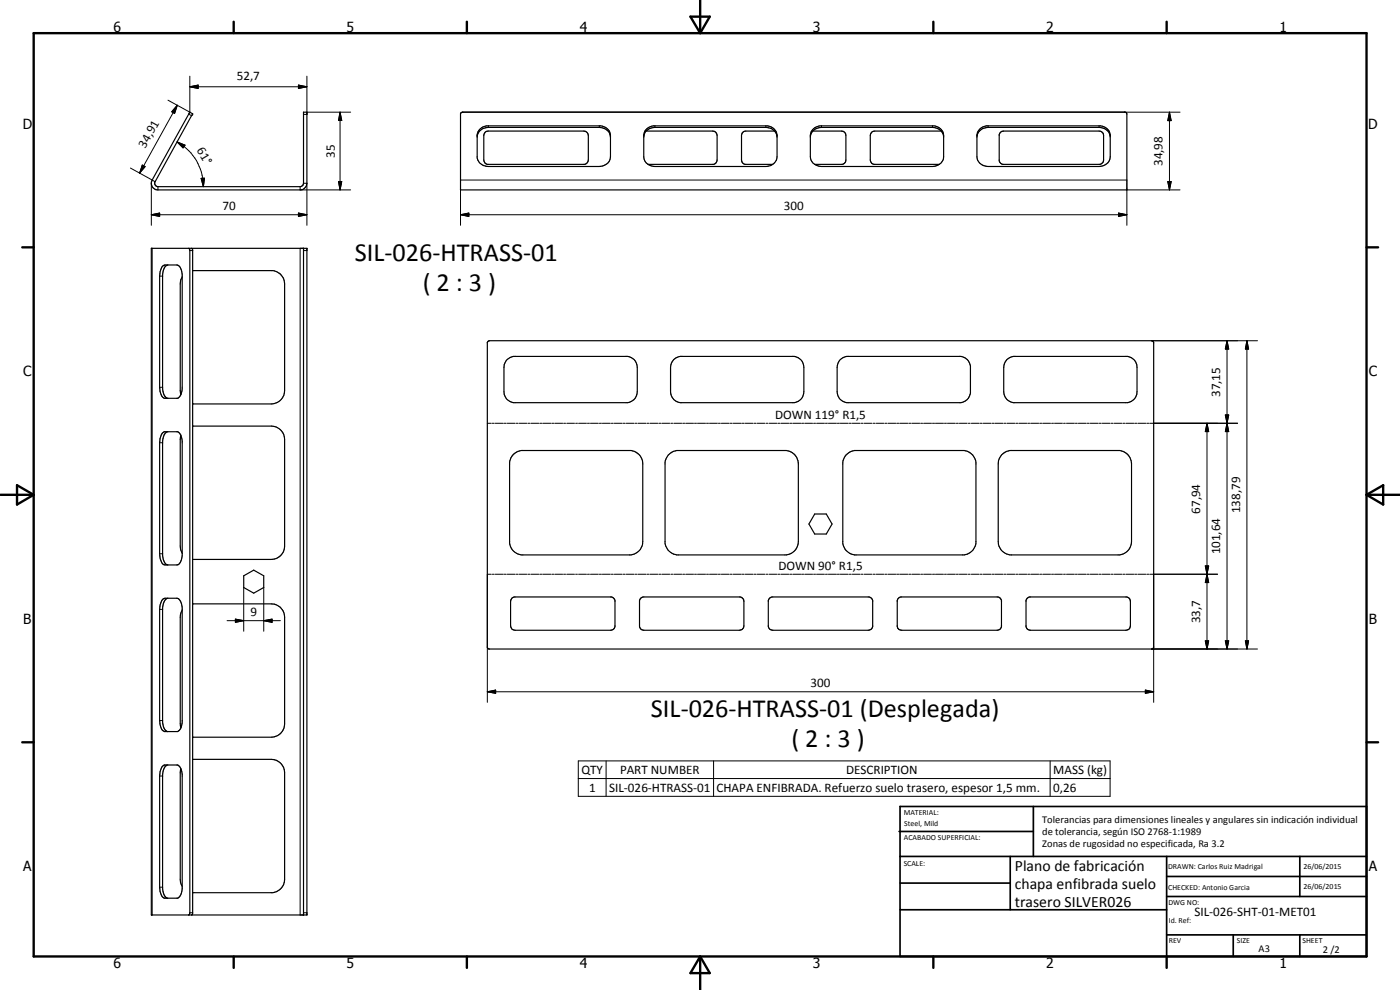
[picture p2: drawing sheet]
<svg xmlns="http://www.w3.org/2000/svg" width="420mm" height="297mm" viewBox="0 0 420 297" stroke-linecap="round" stroke-linejoin="round" font-family="sans-serif">
<g fill="none" stroke="#000" stroke-width=".35">
<path d="M57 33.7l.8 .5-.1 .3-11.1 20a1 1 0 0 0 .8 1.5l43.1-.1 .4-.3 .2-.6v-21.3h1v21.3a2 2 0 0 1-2 2h-42.7a1.97 1.97 0 0 1-1.7-3zM57 33.7h-.1M138.4 33.8l.5-.1h198.6l.5 .1 .2 .4v22.8h-200v-22.9zM143.9 38.9l1-.8 1.2-.3h34.2a3.1 3.1 0 0 1 2.9 2.9v6.3a3.2 3.2 0 0 1-3.3 3h-33.4a3.4 3.4 0 0 1-3.3-2.6v-7.1zM145.6 39.7l.9-.4 29.2 .1 .6 .5 .3 .7-.1 7.7-.4 .6-.6 .4h-29.2l-.7-.4-.4-.9v-7.4zM194 39.3h19.9l.9 .4 .4 .9v7.4l-.4 .9-.4 .3-19.9 .1M232.5 39.3h-8.7l-.9 .4-.4 .9v7.4l.4 .9 .7 .4h8.3M243.9 39.3h8.6l1 .4 .4 .9v7.4l-.4 .9-.7 .4h-8.3M282.5 39.3h-20a1.3 1.3 0 0 0-1.3 1.3v7.4l.4 .9 .4 .3 19.9 .1M294.2 38.6l.6-.5 1.3-.3h34.2a3.1 3.1 0 0 1 2.9 2.9v6.3a3.2 3.2 0 0 1-3.4 3h-33.3a3.2 3.2 0 0 1-3.3-3v-6.7l.2-.8zM300.3 39.7l.9-.4 29.2 .1a1.3 1.3 0 0 1 .8 1.2v7.4a1.35 1.35 0 0 1-1.1 1.3h-29.2l-.6-.4-.4-.6v-7.9zM143.2 40.8a3.3 3.3 0 0 1 3.3-2.6h33.4a3.2 3.2 0 0 1 3.3 2.9"/>
<path d="M193.2 41.1a3.2 3.2 0 0 1 3.3-2.9h33.4a3.2 3.2 0 0 1 3.3 2.9M194.5 49.3l-.9-.8-.4-1.1v-6.7a3.1 3.1 0 0 1 2.9-2.9h34.2a3.1 3.1 0 0 1 2.9 2.9v6.7l-.5 1.1-.8 .8M194.5 49.3l2 .7h33.4l2-.7M244.5 49.3l2 .7h33.4l2-.7M283.1 40.4a3.5 3.5 0 0 0-3.2-2.2h-33.4a3.2 3.2 0 0 0-3.3 2.9M283.2 41.1a3.1 3.1 0 0 0-2.9-3.3h-34.2a3.1 3.1 0 0 0-2.9 2.9v6.7l.7 1.4 .6 .5M283.2 40.7v6.3a2.74 2.74 0 0 1-1.3 2.3M293.2 41.1a3.2 3.2 0 0 1 3.3-2.9h33.3a3.2 3.2 0 0 1 3.4 2.9M45.4 74.5h46.7v200h-46.7zM48.7 80l.9-.5h3.5a2.63 2.63 0 0 1 1.6 2.9v34.2a3.4 3.4 0 0 1-1.4 2.9h-4l-.8-.7-.5-1.3-.1-34.7 .1-1.2zM50.4 79.5a2.63 2.63 0 0 0-1.6 2.9v34.2a3.4 3.4 0 0 0 1.4 2.9M56.6 74.5l.4 .7v198.7l-.4 .6"/>
<path d="M57.5 74.5l.3 .5v199l-.3 .5M91.1 74.5v200M54.7 83.1l-.6 2.1v32l.2 1.2M57.8 81.2h24.1a4.1 4.1 0 0 1 3.5 4v32a4 4 0 0 1-4 4h-23.6M146.6 102.3h199.3l.3 .4v91.6l-.4 .4h-199.2l-.3-.4v-91.6zM152.2 107.9l1.9-1h34.3a3.3 3.3 0 0 1 2.9 3.3v7.3a3.3 3.3 0 0 1-2.9 3.3h-34.3a3.3 3.3 0 0 1-2.9-3.3v-7.3a3.4 3.4 0 0 1 1-2.3zM202.2 107.9l.7-.5 1.3-.5h34.1a3.3 3.3 0 0 1 2.9 3.3v7.3a3.3 3.3 0 0 1-2.9 3.3h-34.1a3.4 3.4 0 0 1-3-3.3l.1-7.7 .2-.8zM252.2 107.9l2-1h34.2l.8 .3a3.2 3.2 0 0 1 2 2.6v8.1a3.4 3.4 0 0 1-2.8 2.9h-34.2a3.3 3.3 0 0 1-3-3.3l.1-7.7 .2-.8zM302.2 107.9l2-1h34.2a3.3 3.3 0 0 1 2.8 3.3v7.3a3.3 3.3 0 0 1-2.8 3.3h-34.2a3.3 3.3 0 0 1-3-3.3l.1-7.7 .2-.8zM48.7 130l.6-.5h4a3.1 3.1 0 0 1 1.4 2.9v34.2a2.82 2.82 0 0 1-1.6 2.9h-3.5a2.31 2.31 0 0 1-1.6-2.5l-.1-34.2 .1-1.2zM50.2 129.5a3.1 3.1 0 0 0-1.4 2.9v34.2a2.82 2.82 0 0 0 1.6 2.9M54.3 130.6l-.2 1.3v31.9l.1 .9 .5 1.3"/>
<path d="M57.8 127.8h23.6a4 4 0 0 1 4 4.1v31.9a4 4 0 0 1-4 4.1h-23.6M153.9 136.5l1.2-.9 1.3-.4h33a4.1 4.1 0 0 1 3.5 4v23.3a4 4 0 0 1-3.5 4h-33a4.1 4.1 0 0 1-3.5-3.5v-24.3l.5-1.4zM200.6 136.5l1.1-.9 1.4-.4h32.9a4.1 4.1 0 0 1 3.6 4v23.3a4.1 4.1 0 0 1-3.6 4h-32.9a4.2 4.2 0 0 1-3.5-3.5v-24.3l.2-.9zM253.9 136.5l1.1-.9 1.4-.4h33a4.2 4.2 0 0 1 3.5 3.5v24.3a4.1 4.1 0 0 1-3.5 3.5h-33a4.2 4.2 0 0 1-3.5-3.5v-24.3l.3-.9zM300.6 136.5l1.1-.9 1.4-.4h33a4.1 4.1 0 0 1 3.5 4v23.3a4.1 4.1 0 0 1-3.5 4h-33a4 4 0 0 1-3.5-4v-23.3l.2-1.4zM244.5 154.2h3.5l1.7 3-1.7 3h-3.5l-1.7-3zM48.7 180l.9-.5h3.5a2.74 2.74 0 0 1 1.6 2.9v34.2a3.4 3.4 0 0 1-1.4 2.9h-4l-.8-.7-.5-1.3-.1-34.7 .1-1.2zM50.4 179.5a2.74 2.74 0 0 0-1.6 2.9v34.2a3.4 3.4 0 0 0 1.4 2.9M73.1 172.8l3-1.7 3.1 1.7v3.5l-3.1 1.7-3-1.7zM153.6 179.5l.7-.4h29.2l.7 .4 .4 .7v7.8l-.4 .7-1 .4h-28.9l-.7-.4-.4-1v-7.3zM192.3 179.5l.7-.4 29.4 .1a1.3 1.3 0 0 1 .9 1.2v7.3a1.31 1.31 0 0 1-1.4 1.4h-28.9l-.5-.2-.6-.9v-7.8zM231 179.5l.7-.4h29.1l.7 .4 .4 .7v7.8l-.4 .7-.9 .4h-28.9l-.7-.4-.4-.7v-7.8z"/>
<path d="M269.8 179.3l.5-.2h29.2l.7 .4 .4 .7v7.8l-.4 .7-.7 .4h-28.9a1.26 1.26 0 0 1-1.3-1.1v-7.8zM308.3 179.5l.7-.4h29.1l.8 .4 .3 .9v7.6a1.25 1.25 0 0 1-1.3 1.1h-28.9l-.7-.4-.4-.7v-7.8zM54.7 183l-.6 2.2v32l.2 1.2M57.8 181.2h23.6a4 4 0 0 1 4 4v32a4 4 0 0 1-4 4l-23.6-.1M48.7 230l.6-.5h4a3.2 3.2 0 0 1 1.4 2.9v34.2a3.2 3.2 0 0 1-1.4 2.9l-4.2-.1a4.1 4.1 0 0 1-1.2-3.2v-33.4l.1-1.2zM50.2 229.5a3.2 3.2 0 0 0-1.4 2.9v34.2a3.2 3.2 0 0 0 1.4 2.9M54.3 230.6l-.2 1.3v31.9l.2 1.4 .4 .8M57.8 227.8h23.6a4 4 0 0 1 4 4.1v31.9a4.1 4.1 0 0 1-3.5 4h-24.1"/>
</g>
<circle cx="57.8" cy="34.2" r=".18" fill="#000"/>
<g fill="none" stroke="#000" stroke-width=".3">
<path d="M53.2 31.6l-.8 2.4-.8-.5zM53.2 31.6l-11.3 20.3M56.6 34.2l.9 .5M57 26l2.5-.5v1zM57 26h35.1M57 22.9v10.8l-6.6-3.6M89.6 25.5l2.5 .5-2.5 .5zM92.1 22.9v11.4h-1M92.1 33.7h13.1M102.1 33.7l.5 2.5h-1zM102.1 33.7v23.3M146.5 37.8v.4"/>
<path d="M179.9 37.8v.4M196.5 37.8v.4M229.9 37.8v.4M246.5 37.8v.4M279.9 37.8v.4M296.5 37.8v.4M329.8 37.8v.4M337.5 33.7h16.6M351 33.7l.5 2.5h-1zM351 33.7v23.3M39.1 50.4l7.5 4.1M42.7 49.5l.8 .5-1.6 1.9z"/>
<path d="M45.4 55v12.6M47.4 56v1M53.2 42.6l2.3 1-.6 .8zM53.2 42.6a15.1 15.1 0 0 1 7.8 13.4M60.4 53.5h1l-.4 2.5zM90.1 56v1h15.1M91.1 55h1v12.6M101.6 54.5h1l-.5 2.5zM138.2 54h200M138.2 57v10.6M350.5 54.5h1l-.5 2.5zM354.1 57h-15.9v10.6"/>
<path d="M45.4 64.4l2.5-.5v1zM45.4 64.4h46.7M45.7 74.5v200M57 75.2h.8M89.6 63.9l2.5 .5-2.5 .5zM90.1 74.5v200M91.1 75.2h1M138.2 64.4l2.5-.5v1zM138.2 64.4h200M335.7 63.9l2.5 .5-2.5 .5zM47.9 82.8h.9M47.9 116.2h.9"/>
<path d="M345.6 102.2h31.8M368.2 102.2l.6 2.5h-1.1zM368.2 102.2v92.5M374.2 102.2l.5 2.5h-1zM374.2 102.2v92.5M47.9 132.8h.9M146.3 127h1.1M147.7 127h.6M148.6 127h2.4M151.3 127h.6M152.2 127h2.4M154.9 127h.6"/>
<path d="M155.8 127h2.3M158.4 127h.6M159.3 127h2.4M162 127h.6M162.9 127h2.4M165.6 127h.6M166.5 127h2.4M169.2 127h.5M170.1 127h2.3M172.8 127h.5M173.6 127h2.4M176.3 127h.6"/>
<path d="M177.2 127h2.4M179.9 127h.6M180.8 127h2.4M183.5 127h.6M184.4 127h2.3M187 127h.6M187.9 127h2.4M190.6 127h.6M191.5 127h2.4M194.2 127h.6M195.1 127h2.3M197.7 127h.6"/>
<path d="M198.6 127h2.4M201.3 127h.6M202.2 127h2.4M204.9 127h.6M205.8 127h2.3M208.4 127h.6M209.3 127h2.4M212 127h.6M212.9 127h2.4M215.6 127h.6M216.5 127h2.4M219.1 127h.6"/>
<path d="M220 127h2.5M222.7 127h.6M223.6 127h2.4M226.3 127h.6M227.2 127h2.4M229.9 127h.6M230.8 127h2.4M233.5 127h.5M234.3 127h2.4M237 127h.6M237.9 127h2.4M240.6 127h.6"/>
<path d="M241.5 127h2.4M244.2 127h.6M245.1 127h2.3M247.7 127h.6M248.6 127h2.4M251.3 127h.6M252.2 127h2.4M254.9 127h.6M255.8 127h2.3M258.4 127h.6M259.4 127h2.3M262 127h.6"/>
<path d="M262.9 127h2.4M265.6 127h.6M266.5 127h2.4M269.1 127h.7M270 127h2.4M272.7 127h.6M273.6 127h2.4M276.3 127h.6M277.2 127h2.4M279.9 127h.6M280.7 127h2.5M283.5 127h.5"/>
<path d="M284.3 127h2.4M287 127h.6M287.9 127h2.4M290.6 127h.6M291.5 127h2.4M294.2 127h.6M295.1 127h2.3M297.7 127h.7M298.6 127h2.4M301.3 127h.6M302.2 127h2.4M304.9 127h.6"/>
<path d="M305.8 127h2.3M308.4 127h.6M309.3 127h2.4M312 127h.6M312.9 127h2.4M315.6 127h.6M316.5 127h2.3M319.2 127h.5M320.1 127h2.3M322.7 127h.6M323.6 127h2.4M326.3 127h.6"/>
<path d="M327.2 127h2.4M329.9 127h.6M330.8 127h2.4M333.4 127h.6M334.3 127h2.4M337 127h.6M337.9 127h2.4M340.6 127h.6M341.5 127h2.4M344.2 127h.6M345 127h26.4M362.2 127l.5 2.5h-1z"/>
<path d="M362.2 127v67.7M367.7 124.5h1.1l-.6 2.5zM367.7 124.5l1.1 5h-1.1l1.1-5zM368.2 127l.6 2.5h-1.1zM47.9 166.2h.9M73.1 176.3v13.1M79.2 176.3v13.1M147.4 172.3h-1.1v38.4M147.7 172.3h.6M148.6 172.3h2.4M151.3 172.3h.6M152.2 172.3h2.4"/>
<path d="M154.9 172.3h.6M155.8 172.3h2.3M158.4 172.3h.6M159.3 172.3h2.4M162 172.3h.6M162.9 172.3h2.4M165.6 172.3h.6M166.5 172.3h2.4M169.2 172.3h.5M170.1 172.3h2.3M172.8 172.3h.5M173.6 172.3h2.4"/>
<path d="M176.3 172.3h.6M177.2 172.3h2.4M179.9 172.3h.6M180.8 172.3h2.4M183.5 172.3h.6M184.4 172.3h2.3M187 172.3h.6M187.9 172.3h2.4M190.6 172.3h.6M191.5 172.3h2.4M194.2 172.3h.6M195.1 172.3h2.3"/>
<path d="M197.7 172.3h.6M198.6 172.3h2.4M201.3 172.3h.6M202.2 172.3h2.4M204.9 172.3h.6M205.8 172.3h2.3M208.4 172.3h.6M209.3 172.3h2.4M212 172.3h.6M212.9 172.3h2.4M215.6 172.3h.6M216.5 172.3h2.4"/>
<path d="M219.1 172.3h.6M220 172.3h2.5M222.7 172.3h.6M223.6 172.3h2.4M226.3 172.3h.6M227.2 172.3h2.4M229.9 172.3h.6M230.8 172.3h2.4M233.5 172.3h.5M234.3 172.3h2.4M237 172.3h.6M237.9 172.3h2.4"/>
<path d="M240.6 172.3h.6M241.5 172.3h2.4M244.2 172.3h.6M245.1 172.3h2.3M247.7 172.3h.6M248.6 172.3h2.4M251.3 172.3h.6M252.2 172.3h2.4M254.9 172.3h.6M255.8 172.3h2.3M258.4 172.3h.6M259.4 172.3h2.3"/>
<path d="M262 172.3h.6M262.9 172.3h2.4M265.6 172.3h.6M266.5 172.3h2.4M269.1 172.3h.7M270 172.3h2.4M272.7 172.3h.6M273.6 172.3h2.4M276.3 172.3h.6M277.2 172.3h2.4M279.9 172.3h.6M280.7 172.3h2.5"/>
<path d="M283.5 172.3h.5M284.3 172.3h2.4M287 172.3h.6M287.9 172.3h2.4M290.6 172.3h.6M291.5 172.3h2.4M294.2 172.3h.6M295.1 172.3h2.3M297.7 172.3h.7M298.6 172.3h2.4M301.3 172.3h.6M302.2 172.3h2.4"/>
<path d="M304.9 172.3h.6M305.8 172.3h2.3M308.4 172.3h.6M309.3 172.3h2.4M312 172.3h.6M312.9 172.3h2.4M315.6 172.3h.6M316.5 172.3h2.3M319.2 172.3h.5M320.1 172.3h2.3M322.7 172.3h.6M323.6 172.3h2.4"/>
<path d="M326.3 172.3h.6M327.2 172.3h2.4M329.9 172.3h.6M330.8 172.3h2.4M333.4 172.3h.6M334.3 172.3h2.4M337 172.3h.6M337.9 172.3h2.4M340.6 172.3h.6M341.5 172.3h2.4M344.2 172.3h.6M345 172.3h20.4"/>
<path d="M346.2 172.3v38.4M361.7 169.8h1l-.5 2.5zM361.7 169.8l1 5h-1l1-5zM362.2 172.3l.5 2.5h-1zM47.9 182.8h.9M68.1 186.2h16M70.6 185.8l2.5 .4-2.5 .5zM79.2 186.2l2.4-.4v.9zM345.6 194.7h31.8M361.7 192.3h1l-.5 2.4zM367.7 192.3h1.1l-.6 2.4zM373.7 192.3h1l-.5 2.4z"/>
<path d="M47.9 216.2h.9M146.3 207.6l2.4-.5v.9zM146.3 207.6h199.9M343.7 207.1l2.5 .5-2.5 .4zM47.9 232.8h.9M173.6 228.3h159.6v10.6h-159.6zM173.6 233.6h159.6M181.9 228.3v10.6M214.2 228.3v10.6M315.2 228.3v10.6M47.9 266.2h.9M57 273.9h.8"/>
<path d="M91.1 273.9h1"/>
</g>
<g fill="none" stroke="#000" stroke-width=".71">
<path d="M10.1 9.9h400v277.1h-400zM70.1 6.5v3.4M140.1 6.5v3.4M207.2 5h5.8l-2.9 4.9zM210.1 0v9.9M280.1 6.5v3.4M350.1 6.5v3.4M6.7 74.2h3.4M410.1 74.2h3.5M.1 148.5h10M5.1 145.6l5 2.9-5 2.9zM410.1 148.5h10"/>
<path d="M410.1 148.5l5-2.9v5.8zM6.7 222.7h3.4M410.1 222.7h3.5M70.1 287v3.4M140.1 287v3.4M210.1 287v10M210.1 287l2.9 5h-5.8zM280.1 287v3.4M350.1 287v3.4"/>
</g>
<g fill="none" stroke="#000" stroke-width=".51">
<path d="M269.8 249.5h40.3M270.1 242h140v45h-140zM270.1 257h140M303.2 257v16M310.1 242v15M350.1 257v30M390.1 257v12M270.1 265h33.1M270.1 273h80M350.1 269h60M350.1 263h60M350.1 280.5h60"/>
<path d="M370.1 280.5v6.5M390.1 280.5v6.5"/>
</g>
<g fill="#000">
<path d="M53.2 31.6l-.8 2.4-.8-.5zM57 26l2.5-.5v1zM89.6 25.5l2.5 .5-2.5 .5zM102.1 33.7l.5 2.5h-1zM351 33.7l.5 2.5h-1zM42.7 49.5l.8 .5-1.6 1.9zM53.2 42.6l2.3 1-.6 .8zM60.4 53.5h1l-.4 2.5zM101.6 54.5h1l-.5 2.5zM350.5 54.5h1l-.5 2.5zM45.4 64.4l2.5-.5v1zM89.6 63.9l2.5 .5-2.5 .5z"/>
<path d="M138.2 64.4l2.5-.5v1zM335.7 63.9l2.5 .5-2.5 .5zM368.2 102.2l.6 2.5h-1.1zM374.2 102.2l.5 2.5h-1zM362.2 127l.5 2.5h-1zM367.7 124.5h1.1l-.6 2.5zM368.2 127l.6 2.5h-1.1zM361.7 169.8h1l-.5 2.5zM362.2 172.3l.5 2.5h-1zM70.6 185.8l2.5 .4-2.5 .5zM79.2 186.2l2.4-.4v.9zM361.7 192.3h1l-.5 2.4z"/>
<path d="M367.7 192.3h1.1l-.6 2.4zM373.7 192.3h1l-.5 2.4zM146.3 207.6l2.4-.5v.9zM343.7 207.1l2.5 .5-2.5 .4z"/>
</g>
<g font-size="7.9">
<text x="106.5" y="78.3">SIL-026-HTRASS-01</text>
<text x="126.9" y="87.3">( 2 : 3 )</text>
<text x="195.4" y="215.1">SIL-026-HTRASS-01 (Desplegada)</text>
<text x="237.5" y="224.2">( 2 : 3 )</text>
</g>
<g font-size="4.7">
<text x="304.6" y="261.2">Plano de fabricación</text>
<text x="304.6" y="266.6">chapa enfibrada suelo</text>
<text x="304.6" y="272">trasero SILVER026</text>
</g>
<g font-size="4.2">
<text x="34" y="9.6">6</text>
<text x="104" y="9.6">5</text>
<text x="174" y="9.6">4</text>
<text x="244" y="9.6">3</text>
<text x="314" y="9.6">2</text>
<text x="384" y="9.6">1</text>
<text x="6.8" y="38.7">D</text>
<text x="410.6" y="38.7">D</text>
<text x="7" y="112.9">C</text>
<text x="410.8" y="112.9">C</text>
<text x="7" y="187.1">B</text>
<text x="410.8" y="187.1">B</text>
<text x="7" y="261.4">A</text>
<text x="410.8" y="261.4">A</text>
<text x="34" y="290.4">6</text>
<text x="104" y="290.4">5</text>
<text x="174" y="290.4">4</text>
<text x="244" y="290.4">3</text>
<text x="314" y="290.4">2</text>
<text x="384" y="290.4">1</text>
</g>
<g font-size="3.9">
<text x="71.1" y="24">52,7</text>
<text x="43.6" y="44.7" transform="rotate(-61 43.6 44.7)">34,91</text>
<text x="59" y="45.1" transform="rotate(59 59 45.1)">61°</text>
<text x="100.5" y="47.3" transform="rotate(-90 100.5 47.3)">35</text>
<text x="348.9" y="49.8" transform="rotate(-90 348.9 49.8)">34,98</text>
<text x="66.8" y="62.9">70</text>
<text x="235.2" y="62.9">300</text>
<text x="366.2" y="119.1" transform="rotate(-90 366.2 119.1)">37,15</text>
<text x="232.6" y="125.7">DOWN 119° R1,5</text>
<text x="360.2" y="154.1" transform="rotate(-90 360.2 154.1)">67,94</text>
<text x="372.2" y="154" transform="rotate(-90 372.2 154)">138,79</text>
<text x="366.2" y="166.4" transform="rotate(-90 366.2 166.4)">101,64</text>
<text x="233.6" y="171">DOWN 90° R1,5</text>
<text x="75.2" y="184.7">9</text>
<text x="360.2" y="187" transform="rotate(-90 360.2 187)">33,7</text>
<text x="243.3" y="206">300</text>
<text x="174.5" y="232.2">QTY</text>
<text x="186.1" y="232.2">PART NUMBER</text>
<text x="253.9" y="232.2">DESCRIPTION</text>
<text x="316.1" y="232.3">MASS (kg)</text>
<text x="176.8" y="237.5">1</text>
<text x="182.8" y="237.5">SIL-026-HTRASS-01</text>
<text x="215" y="237.6">CHAPA ENFIBRADA. Refuerzo suelo trasero, espesor 1,5 mm.</text>
<text x="316.1" y="237.5">0,26</text>
<text x="358.5" y="275">SIL-026-SHT-01-MET01</text>
</g>
<g font-size="3.1">
<text x="312.7" y="246.8">Tolerancias para dimensiones lineales y angulares sin indicación individual</text>
<text x="312.7" y="250.4">de tolerancia, según ISO 2768-1:1989</text>
<text x="312.7" y="254">Zonas de rugosidad no especificada, Ra 3.2</text>
<text x="377.7" y="285.6">A3</text>
<text x="397" y="285.9">2 /2</text>
</g>
<g font-size="2.4">
<text x="271.2" y="244.4">MATERIAL:</text>
<text x="271.3" y="252">ACABADO SUPERFICIAL:</text>
<text x="271.4" y="247.9">Steel, Mild</text>
<text x="271.2" y="259.7">SCALE:</text>
<text x="350.6" y="260.8">DRAWN: Carlos Ruiz Madrigal</text>
<text x="391.2" y="260.6">26/06/2015</text>
<text x="350.6" y="267">CHECKED: Antonio Garcia</text>
<text x="391.2" y="266.7">26/06/2015</text>
<text x="350.6" y="271.4">DWG NO:</text>
<text x="350.8" y="276.9">Id. Ref:</text>
<text x="350.8" y="282.8">REV</text>
<text x="371.2" y="282.9">SIZE</text>
<text x="390.9" y="282.9">SHEET</text>
</g>
</svg>
